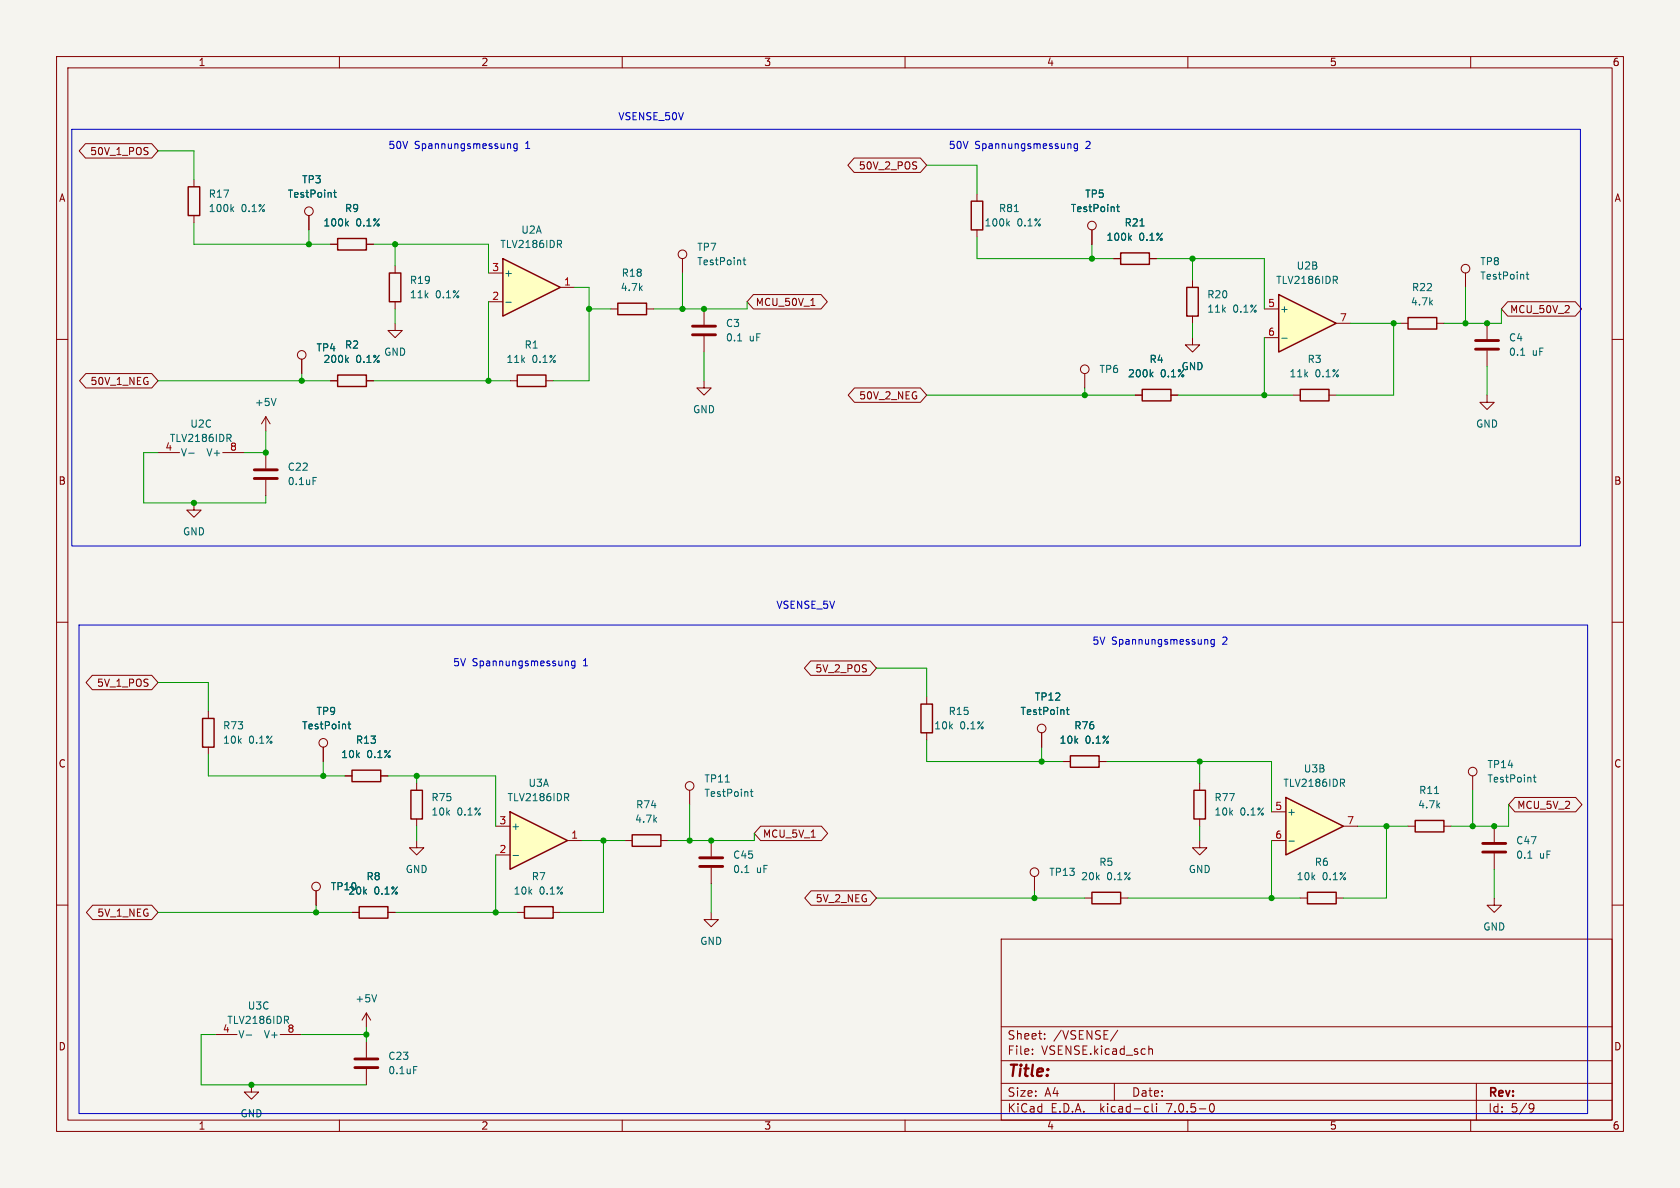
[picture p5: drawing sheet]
<svg xmlns="http://www.w3.org/2000/svg" width="297mm" height="210mm" viewBox="0 0 297 210" stroke-linecap="round" stroke-linejoin="round" font-family="sans-serif">
<path d="M0 0h297v210h-297z" fill="#f5f4ef" stroke="#f5f4ef" stroke-width=".18"/>
<g fill="none" stroke="#840000" stroke-width=".18">
<path d="M10 10h277v190h-277zM12 12h273v186h-273zM60 10v2M110 10v2M160 10v2M210 10v2M260 10v2M34.3 31.8v1.2M34.3 38.1v1.3M54.6 38.1v2.5M172.7 34.3v1.3M10 60h2"/>
<path d="M69.8 47v1.3M69.8 53.3v1.3M172.7 40.6v1.3M193 40.6v2.6M196.8 45.7h1.3M203.2 45.7h1.3M210.8 49.5v1.3M210.8 55.9v1.3M247.6 57.2h1.3M254 57.2h1.3M259.1 48.3v2.5M262.9 57.2v2.7"/>
<path d="M285 60h2M47 73.7v2.5M47 73.7l-.8 1.2M47 73.7l.8 1.2M53.3 63.5v2.5M90.2 67.3h1.2M96.5 67.3h1.3M200.7 69.9h1.2M207 69.9h1.3M228.6 69.9h1.3M234.9 69.9h1.3M262.9 69.9v1.2h1.3l-1.3 1.3-1.3-1.3h1.3"/>
<path d="M262.9 62v2.8M27.9 80h3.8M34.3 88.9v1.3h1.3l-1.3 1.2-1.3-1.2h1.3M39.4 80h3.8M47 80v2.8M47 84.8v2.8M10 110h2M285 110h2M36.8 125.7v1.3M36.8 132.1v1.3M57.1 132.1v2.5M163.8 123.2v1.3"/>
<path d="M163.8 129.5v1.3M10 160h2M55.9 157.5v2.5M191.8 158.8h1.2M198.1 158.8h1.3M229.9 158.8h1.2M236.2 158.8h1.3M264.2 158.8v1.2h1.2l-1.2 1.3-1.3-1.3h1.3M285 160h2M64.8 179.1l-.8 1.2M64.8 179.1v2.5M64.8 179.1l.7 1.2"/>
<path d="M125.7 161.3v1.3h1.3l-1.3 1.2-1.2-1.2h1.2M177 166h108v32h-108zM38.1 182.9h3.8M44.4 191.8v1.2h1.3l-1.3 1.3-1.2-1.3h1.2M49.5 182.9h3.8M60 198v2M64.8 184.2v2.7M64.8 189v2.8M110 198v2M160 198v2M177 194.5h108M177 191.5h108"/>
<path d="M177 187.5h108M177 181.5h108M182.5 186.3v.1M182.5 185.5v.1M184.7 183.6v.1M184.7 182.8v.1M197 191.5v3M197.6 182.1l-1.3 2M202.5 196.5h.5M202.5 195.7h.5M203.1 184.9v1.5M203.1 185.5l.2-.1 .4 .1v.9"/>
<path d="M203.7 195.1v1.3l.2 .2M204.5 195.1v.1M204.5 195.6v1M210 198v2M214 195.2l.2-.1a.81 .81 0 0 1 .6 .6 .81 .81 0 0 1-.3 .8l-.2 .1a.81 .81 0 0 1-.3-1.4zM260 198v2M261 191.5v6.5M270.5 195.2l.4-.1 .2 .1a.99 .99 0 0 1-.4 1.4h-.2M271.2 195.7l-.3 .3h-.4"/>
<circle cx="54.6" cy="37.3" r=".76"/>
<circle cx="193" cy="39.9" r=".76"/>
<circle cx="259.1" cy="47.5" r=".76"/>
<circle cx="53.3" cy="62.7" r=".76"/>
<circle cx="57.1" cy="131.3" r=".76"/>
<circle cx="55.9" cy="156.7" r=".76"/>
</g>
<g fill="none" stroke="#006464" stroke-width=".18">
<path d="M41 36.9l.3 .5M41.3 36.6l-.5 .4M59 34h.5M59.2 33.6v1.1l.3 .2M178.1 39.5l.4 .4M178.5 39.1l-.5 .5M197.4 36.6h.5M197.6 36.1v1.1l.3 .2M199.7 42l.3 .5M200 41.6l-.5 .5M269.8 48.5h.5M270 48.1v1.1l.3 .1"/>
<path d="M40.4 77.4l.5 .6M40.7 76.8l.2 .2-.2 .4M48.8 70.4l-.4 1.3M203.5 66.1l.3 .5M203.8 65.8l-.4 .5M268.8 62.8h.8M33.4 80.1h.9M55.3 84.4h.7M61.5 128h.5M61.7 127.6v1.1l.3 .1M50.9 179.7l.1 .2-.1 .4M66.6 175.8l-.4 1.3"/>
<path d="M43.5 183h1M50.6 180.3l.4 .6M73.1 188.5h.6"/>
</g>
<path d="M260.9 61.7h4M260.9 60.2h4M45 84.6h4M45 83.1h4M62.7 188.7h4.1M62.7 187.2h4.1" fill="none" stroke="#840000" stroke-width=".51"/>
<g fill="none" stroke="#840000" stroke-width=".25">
<path d="M33.3 33h2v5.1h-2zM171.7 35.6h2v5h-2zM68.8 48.3h2.1v5h-2.1zM198.1 44.7h5.1v2h-5.1zM209.8 50.8h2v5.1h-2zM248.9 56.1h5.1v2.1h-5.1zM91.4 66.3h5.1v2h-5.1zM201.9 68.8h5.1v2.1h-5.1zM229.9 68.8h5v2.1h-5zM35.8 127h2v5.1h-2zM162.8 124.5h2v5h-2zM193 157.7h5.1v2.1h-5.1z"/>
<path d="M231.1 157.7h5.1v2.1h-5.1z"/>
</g>
<path d="M88.9 45.7l10.2 5.1-10.2 5.1z" fill="#ffffc2"/>
<path d="M59.7 42.2h5.1v2h-5.1zM88.9 45.7l10.2 5.1-10.2 5.1zM109.2 53.6h5.1v2h-5.1zM59.7 66.3h5.1v2h-5.1z" fill="none" stroke="#840000" stroke-width=".25"/>
<g fill="none" stroke="#840000" stroke-width=".18">
<path d="M58.4 43.2h1.3M64.8 43.2h1.2M69.8 57.2v1.2h1.3l-1.3 1.3-1.2-1.3h1.2M86.4 53.3h2.5M86.4 48.3h2.5M99.1 50.8h2.5M107.9 54.6h1.3M114.3 54.6h1.3M120.6 45.7v2.6M124.5 54.6v2.8M124.5 59.4v2.8M210.8 59.7v1.3h1.3l-1.3 1.2-1.3-1.2h1.3"/>
<path d="M58.4 67.3h1.3M64.8 67.3h1.2M124.5 67.3v1.3h1.2l-1.2 1.3-1.3-1.3h1.3M191.8 66v2.6"/>
<circle cx="120.6" cy="45" r=".76"/>
<circle cx="191.8" cy="65.3" r=".76"/>
</g>
<path d="M61.2 39.5l.4 .4M61.6 39.1l-.5 .5M89.4 53.4h1M98.8 43.2l.5 .6M99.2 42.6l.1 .1-.1 .4M131.4 46h.4M131.5 45.5v1.1l.3 .2M61.2 63.6l.4 .5M61.6 63.2l-.5 .5M130.4 60.3h.7" fill="none" stroke="#006464" stroke-width=".18"/>
<path d="M122.4 59.2h4.1M122.4 57.7h4.1" fill="none" stroke="#840000" stroke-width=".51"/>
<path d="M226.1 52.1l10.1 5.1-10.1 5z" fill="#ffffc2"/>
<path d="M226.1 52.1l10.1 5.1-10.1 5zM62.2 136.1h5.1v2.1h-5.1zM72.6 139.7h2.1v5.1h-2.1zM189.2 133.6h5.1v2h-5.1zM111.8 147.6h5v2h-5zM63.5 160.3h5.1v2h-5.1z" fill="none" stroke="#840000" stroke-width=".25"/>
<g fill="none" stroke="#840000" stroke-width=".18">
<path d="M223.5 54.6h2.6M223.5 59.7h2.6M236.2 57.2h2.6M61 137.2h1.2M67.3 137.2h1.3M73.7 138.4v1.3M121.9 139.7v2.5M184.1 129.5v2.6M188 134.6h1.2M194.3 134.6h1.3M73.7 144.8v1.3M110.5 148.6h1.3"/>
<path d="M116.8 148.6h1.3M125.7 148.6v2.8M125.7 153.4v2.8M182.9 154.9v2.6M212.1 148.6v1.3h1.3l-1.3 1.2-1.3-1.2h1.3M62.2 161.3h1.3M68.6 161.3h1.2"/>
<circle cx="121.9" cy="138.9" r=".76"/>
<circle cx="184.1" cy="128.8" r=".76"/>
<circle cx="182.9" cy="154.2" r=".76"/>
</g>
<path d="M226.6 59.8h1M236 49.5l.4 .6M236.3 48.9l.1 .2-.1 .3M132.6 139.9h.5M132.8 139.5v1.1l.3 .2M188.5 125.5h.5M188.7 125v1.1l.3 .2M131.7 154.2h.7" fill="none" stroke="#006464" stroke-width=".18"/>
<path d="M123.7 153.2h4.1M123.7 151.6h4.1" fill="none" stroke="#840000" stroke-width=".51"/>
<path d="M90.2 143.5l10.1 5.1-10.1 5.1z" fill="#ffffc2"/>
<path d="M211.1 139.7h2v5.1h-2zM90.2 143.5l10.1 5.1-10.1 5.1zM92.7 160.3h5.1v2h-5.1z" fill="none" stroke="#840000" stroke-width=".25"/>
<path d="M212.1 138.4v1.3M73.7 148.6v1.3h1.2l-1.2 1.2-1.3-1.2h1.3M87.6 151.1h2.6M87.6 146.1h2.6M100.3 148.6h2.6M212.1 144.8v1.3M91.4 161.3h1.3M97.8 161.3h1.3" fill="none" stroke="#840000" stroke-width=".18"/>
<path d="M90.7 151.2h1M100.1 140.9l.4 .6M100.4 140.3l.1 .2-.1 .4" fill="none" stroke="#006464" stroke-width=".18"/>
<path d="M227.3 141l10.2 5.1-10.2 5z" fill="#ffffc2"/>
<path d="M227.3 141l10.2 5.1-10.2 5zM250.2 145h5.1v2.1h-5.1z" fill="none" stroke="#840000" stroke-width=".25"/>
<g fill="none" stroke="#840000" stroke-width=".18">
<path d="M15.1 25.4h11.7l1.1 1.3-1.1 1.2h-11.7l-1.1-1.2zM54.6 38.1v2.5M151 27.9h11.7l1.1 1.3-1.1 1.3h-11.7l-1.1-1.3zM58.4 43.2h1.3M64.8 43.2h1.2M133.2 52.1h12l1.1 1.2-1.1 1.3h-12l-1.1-1.3zM143.3 54h.8M193 40.6v2.6M196.8 45.7h1.3M203.2 45.7h1.3M266.5 53.3h12l1.1 1.3-1.1 1.3h-12l-1.1-1.3zM15.2 66h11.6l1.1 1.3-1.1 1.3h-11.6l-1.1-1.3z"/>
<path d="M53.3 63.5v2.5M58.4 67.3h1.3M64.8 67.3h1.2M151.1 68.6h11.6l1.1 1.3-1.1 1.2h-11.6l-1.1-1.2zM200.7 69.9h1.2M207 69.9h1.3M16.3 119.4h10.5l1.1 1.3-1.1 1.2h-10.5l-1.1-1.2zM143.3 116.8h10.5l1.1 1.3-1.1 1.3h-10.5l-1.1-1.3zM57.1 132.1v2.5M61 137.2h1.2M67.3 137.2h1.3M184.1 129.5v2.6"/>
<path d="M188 134.6h1.2M194.3 134.6h1.3M260.3 137.2v2.5M55.9 157.5v2.5M134.5 146h10.7l1.1 1.3-1.1 1.3h-10.7l-1.2-1.3zM143.4 157.5h10.4l1.1 1.3-1.1 1.2h-10.4l-1.1-1.2zM224.8 143.5h2.5M224.8 148.6h2.5M237.5 146.1h2.5M248.9 146.1h1.3M255.3 146.1h1.2M264.2 146.1v2.7"/>
<path d="M264.2 150.9v2.8M267.8 141h10.8l1.1 1.2-1.1 1.3h-10.8l-1.1-1.3zM16.4 160h10.4l1.1 1.3-1.1 1.3h-10.4l-1.1-1.3zM62.2 161.3h1.3M68.6 161.3h1.2"/>
<circle cx="260.4" cy="136.4" r=".76"/>
</g>
<g fill="none" stroke="#006464" stroke-width=".18">
<path d="M59 34h.5M59.2 33.6v1.1l.3 .2M61.2 39.5l.4 .4M61.6 39.1l-.5 .5M197.4 36.6h.5M197.6 36.1v1.1l.3 .2M199.7 42l.3 .5M200 41.6l-.5 .5M61.2 63.6l.4 .5M61.6 63.2l-.5 .5M203.5 66.1l.3 .5M203.8 65.8l-.4 .5"/>
<path d="M61.5 128h.5M61.7 127.6v1.1l.3 .1M188.5 125.5h.5M188.7 125v1.1l.3 .2M237.3 138.4l.4 .6M237.6 137.8l.1 .2-.1 .3M271.1 137.4h.4M271.2 137v1.1l.3 .1M227.9 148.7h.9M270.1 151.7h.7"/>
</g>
<path d="M262.1 150.6h4.1M262.1 149.1h4.1" fill="none" stroke="#840000" stroke-width=".51"/>
<g fill="none" stroke="#0000c2" stroke-width=".18">
<path d="M12.7 22.9h266.7v73.6h-266.7zM89.8 25.5h.4l.1 .8M91.4 25.5l-.3-.1-.3 .3 .1 .5h.5M91.4 25.4v1l-.2 .3-.3-.1M188.8 25.5h.5v.8M190.5 25.5l-.4-.1-.2 .3 .1 .5h.5M190.5 25.4v1l-.3 .3-.3-.1M14 110.5h266.7v86.4h-266.7zM100 116.9h.4l.1 .8M101.6 116.9l-.3-.1-.3 .3 .2 .5h.4M101.6 116.8v1.1l-.2 .2h-.3M213 113.1h.5v.8"/>
<path d="M214.7 113.1l-.4-.1-.2 .3 .1 .5h.5M214.7 113v1.1l-.3 .2-.3-.1"/>
</g>
<g fill="none" stroke="#009600" stroke-width=".18">
<path d="M27.9 26.7h6.4v5.1M34.3 39.4v3.8h24.1M163.8 29.2h8.9v5.1M54.6 40.6v2.6M66 43.2h20.4v5.1M69.8 43.2v3.8M69.8 54.6v2.6M86.4 53.3v14M101.6 50.8h2.5v16.5h-6.3M104.1 54.6h3.8M120.6 48.3v6.3M132.1 53.3v1.3h-16.5"/>
<path d="M172.7 41.9v3.8h24.1M193 43.2v2.5M204.5 45.7h19v8.9M210.8 45.7v3.8M210.8 57.2v2.5M223.5 59.7v10.2M238.8 57.2h8.8M246.4 57.2v12.7h-10.2M259.1 50.8v6.4M265.4 54.6v2.6h-10.1M27.9 67.3h30.5M47 76.2v3.8h-3.8"/>
<path d="M53.3 66v1.3M66 67.3h24.2M124.5 62.2v5.1M163.8 69.9h36.9M191.8 68.6v1.3M208.3 69.9h20.3M262.9 64.8v5.1M27.9 80h-2.5v8.9h21.6v-1.3M154.9 118.1h8.9v5.1M27.9 120.7h8.9v5M36.8 133.4v3.8h24.2M57.1 134.6v2.6"/>
<path d="M68.6 137.2h19v8.9M73.7 137.2v1.2M163.8 130.8v3.8h24.2M184.1 132.1v2.5M195.6 134.6h29.2v8.9M212.1 134.6v3.8M260.3 139.7v6.4M73.7 146.1v2.5M87.6 151.1v10.2M102.9 148.6h7.6M106.7 148.6v12.7h-7.6M121.9 142.2v6.4"/>
<path d="M125.7 156.2v5.1M133.3 147.3v1.3h-15.2M154.9 158.8h36.9M182.9 157.5v1.3M199.4 158.8h30.5M212.1 146.1v2.5M224.8 148.6v10.2M240 146.1h8.9M245.1 146.1v12.7h-7.6M264.2 153.7v5.1M266.7 142.2v3.9h-10.2M27.9 161.3h34.3"/>
<path d="M55.9 160v1.3M69.8 161.3h21.6M38.1 182.9h-2.5v8.9h29.2M53.3 182.9h11.5M64.8 181.6v2.6"/>
</g>
<g fill="#009600" stroke="#009600" stroke-width=".18">
<circle cx="44.4" cy="191.8" r=".46"/>
<circle cx="125.7" cy="148.6" r=".46"/>
<circle cx="121.9" cy="148.6" r=".46"/>
<circle cx="73.7" cy="137.2" r=".46"/>
<circle cx="57.1" cy="137.2" r=".46"/>
<circle cx="106.7" cy="148.6" r=".46"/>
<circle cx="64.8" cy="182.9" r=".46"/>
<circle cx="55.9" cy="161.3" r=".46"/>
<circle cx="87.6" cy="161.3" r=".46"/>
<circle cx="210.8" cy="45.7" r=".46"/>
<circle cx="193" cy="45.7" r=".46"/>
<circle cx="262.9" cy="57.2" r=".46"/>
<circle cx="259.1" cy="57.2" r=".46"/>
<circle cx="191.8" cy="69.9" r=".46"/>
<circle cx="124.5" cy="54.6" r=".46"/>
<circle cx="120.6" cy="54.6" r=".46"/>
<circle cx="53.3" cy="67.3" r=".46"/>
<circle cx="54.6" cy="43.2" r=".46"/>
<circle cx="69.8" cy="43.2" r=".46"/>
<circle cx="104.1" cy="54.6" r=".46"/>
<circle cx="86.4" cy="67.3" r=".46"/>
<circle cx="47" cy="80" r=".46"/>
<circle cx="34.3" cy="88.9" r=".46"/>
<circle cx="264.2" cy="146.1" r=".46"/>
<circle cx="223.5" cy="69.9" r=".46"/>
<circle cx="224.8" cy="158.8" r=".46"/>
<circle cx="260.3" cy="146.1" r=".46"/>
<circle cx="212.1" cy="134.6" r=".46"/>
<circle cx="182.9" cy="158.8" r=".46"/>
<circle cx="184.1" cy="134.6" r=".46"/>
<circle cx="245.1" cy="146.1" r=".46"/>
<circle cx="246.4" cy="57.2" r=".46"/>
</g>
<text font-size="2.8" fill="#840000" x="178" y="190.8">Title:</text>
<g font-size="2.1" fill="#840000">
<text x="178" y="183.9">Sheet:</text>
<text x="186.2" y="183.9">/VSENSE/</text>
<text x="178" y="186.6">File:</text>
<text x="184" y="186.6">VSENSE.kicad_sch</text>
<text x="178" y="196.8">KiCad</text>
<text x="178" y="194">Size:</text>
<text x="184.6" y="194">A4</text>
<text x="185.7" y="196.8">E.D.A.</text>
<text x="194.4" y="196.8">kicad-cli</text>
<text x="200" y="194">Date:</text>
<text x="206.2" y="196.8">7.0.5-0</text>
<text x="263" y="194.2">Rev:</text>
<text x="263" y="196.8">Id:</text>
<text x="267" y="196.8">5/9</text>
</g>
<g font-size="1.8" fill="#840000">
<text x="35" y="11.8">1</text>
<text x="85" y="11.8">2</text>
<text x="135" y="11.8">3</text>
<text x="185" y="11.8">4</text>
<text x="235" y="11.8">5</text>
<text x="285" y="11.8">6</text>
<text x="15.9" y="27.6">50V_1_POS</text>
<text x="10.4" y="35.8">A</text>
<text x="151.8" y="30.1">50V_2_POS</text>
<text x="285.4" y="35.8">A</text>
<text x="133.5" y="54.3">MCU_50V_1</text>
<text x="266.9" y="55.5">MCU_50V_2</text>
<text x="16" y="68.2">50V_1_NEG</text>
<text x="151.9" y="70.8">50V_2_NEG</text>
<text x="10.3" y="85.8">B</text>
<text x="285.3" y="85.8">B</text>
<text x="144.1" y="119">5V_2_POS</text>
<text x="17.1" y="121.6">5V_1_POS</text>
<text x="10.3" y="135.8">C</text>
<text x="285.3" y="135.8">C</text>
<text x="268.1" y="143.2">MCU_5V_2</text>
<text x="134.8" y="148.2">MCU_5V_1</text>
<text x="144.2" y="159.7">5V_2_NEG</text>
<text x="17.2" y="162.2">5V_1_NEG</text>
<text x="10.3" y="185.8">D</text>
<text x="285.3" y="185.8">D</text>
<text x="35" y="199.8">1</text>
<text x="85" y="199.8">2</text>
<text x="135" y="199.8">3</text>
<text x="185" y="199.8">4</text>
<text x="235" y="199.8">5</text>
<text x="285" y="199.8">6</text>
</g>
<g font-size="1.8" fill="#0000c2">
<text x="109.2" y="21.3">VSENSE_50V</text>
<text x="68.6" y="26.4">50V</text>
<text x="73.2" y="26.4">Spannungsmessung</text>
<text x="92.8" y="26.4">1</text>
<text x="167.6" y="26.4">50V</text>
<text x="172.2" y="26.4">Spannungsmessung</text>
<text x="191.9" y="26.4">2</text>
<text x="137.2" y="107.7">VSENSE_5V</text>
<text x="80" y="117.9">5V Spannungsmessung</text>
<text x="103.1" y="117.9">1</text>
<text x="193" y="114.1">5V Spannungsmessung</text>
<text x="216.1" y="114.1">2</text>
</g>
<g font-size="1.8" fill="#006464">
<text x="36.8" y="35.1">R17</text>
<text x="50.8" y="35.1">TestPoint</text>
<text x="53.3" y="32.6">TP3</text>
<text x="191.8" y="35.1">TP5</text>
<text x="36.8" y="37.7">100k</text>
<text x="42.6" y="37.7">0.1%</text>
<text x="57.1" y="40.2">100k</text>
<text x="60.9" y="37.7">R9</text>
<text x="62.9" y="40.2">0.1%</text>
<text x="92.1" y="41.5">U2A</text>
<text x="174" y="40.2">100k</text>
<text x="176.5" y="37.7">R81</text>
<text x="179.7" y="40.2">0.1%</text>
<text x="189.2" y="37.7">TestPoint</text>
<text x="198.8" y="40.2">R21</text>
<text x="88.4" y="44">TLV2186IDR</text>
<text x="123.2" y="44.5">TP7</text>
<text x="123.2" y="47.1">TestPoint</text>
<text x="195.5" y="42.7">100k</text>
<text x="201.3" y="42.7">0.1%</text>
<text x="229.2" y="47.8">U2B</text>
<text x="261.6" y="47.1">TP8</text>
<text x="72.4" y="50.4">R19</text>
<text x="72.4" y="52.9">11k</text>
<text x="76.9" y="52.9">0.1%</text>
<text x="89" y="49.1">+</text>
<text x="109.7" y="51.6">4.7k</text>
<text x="109.9" y="49.1">R18</text>
<text x="213.4" y="52.9">R20</text>
<text x="225.5" y="50.4">TLV2186IDR</text>
<text x="249.6" y="51.6">R22</text>
<text x="261.6" y="49.6">TestPoint</text>
<text x="128.3" y="58">C3</text>
<text x="213.4" y="55.4">11k</text>
<text x="217.9" y="55.4">0.1%</text>
<text x="226.2" y="55.4">+</text>
<text x="249.4" y="54.2">4.7k</text>
<text x="55.9" y="62.3">TP4</text>
<text x="57.1" y="64.3">200k</text>
<text x="60.9" y="61.8">R2</text>
<text x="62.9" y="64.3">0.1%</text>
<text x="67.9" y="63.1">GND</text>
<text x="89.5" y="64.3">11k</text>
<text x="92.7" y="61.8">R1</text>
<text x="94" y="64.3">0.1%</text>
<text x="128.3" y="60.5">0.1</text>
<text x="132.4" y="60.5">uF</text>
<text x="203.2" y="64.3">R4</text>
<text x="208.8" y="65.6">GND</text>
<text x="231.1" y="64.3">R3</text>
<text x="266.7" y="60.5">C4</text>
<text x="266.7" y="63.1">0.1</text>
<text x="270.8" y="63.1">uF</text>
<text x="45" y="71.9">+5V</text>
<text x="194.3" y="66.1">TP6</text>
<text x="199.4" y="66.9">200k</text>
<text x="205.1" y="66.9">0.1%</text>
<text x="227.9" y="66.9">11k</text>
<text x="232.4" y="66.9">0.1%</text>
<text x="33.6" y="75.8">U2C</text>
<text x="122.5" y="73.2">GND</text>
<text x="260.9" y="75.8">GND</text>
<text x="30" y="78.3">TLV2186IDR</text>
<text x="31.9" y="80.8">V-</text>
<text x="36.5" y="80.8">V+</text>
<text x="50.8" y="83.4">C22</text>
<text x="50.8" y="85.9">0.1uF</text>
<text x="32.3" y="94.8">GND</text>
<text x="182.9" y="124">TP12</text>
<text x="39.4" y="129.1">R73</text>
<text x="39.4" y="131.6">10k</text>
<text x="43.9" y="131.6">0.1%</text>
<text x="53.3" y="129.1">TestPoint</text>
<text x="55.9" y="126.6">TP9</text>
<text x="62.9" y="131.6">R13</text>
<text x="165.1" y="129.1">10k</text>
<text x="167.6" y="126.6">R15</text>
<text x="169.6" y="129.1">0.1%</text>
<text x="180.3" y="126.6">TestPoint</text>
<text x="187.3" y="131.6">10k</text>
<text x="189.9" y="129.1">R76</text>
<text x="191.8" y="131.6">0.1%</text>
<text x="60.3" y="134.2">10k</text>
<text x="64.8" y="134.2">0.1%</text>
<text x="230.4" y="136.7">U3B</text>
<text x="262.9" y="136">TP14</text>
<text x="76.2" y="141.8">R75</text>
<text x="89.7" y="141.8">TLV2186IDR</text>
<text x="93.4" y="139.3">U3A</text>
<text x="112.4" y="143.1">R74</text>
<text x="124.5" y="138.5">TP11</text>
<text x="124.5" y="141">TestPoint</text>
<text x="214.6" y="141.8">R77</text>
<text x="226.8" y="139.3">TLV2186IDR</text>
<text x="250.6" y="143.1">4.7k</text>
<text x="250.8" y="140.5">R11</text>
<text x="262.9" y="138.5">TestPoint</text>
<text x="76.2" y="144.3">10k</text>
<text x="80.7" y="144.3">0.1%</text>
<text x="90.3" y="146.9">+</text>
<text x="112.2" y="145.6">4.7k</text>
<text x="214.6" y="144.3">10k</text>
<text x="219.2" y="144.3">0.1%</text>
<text x="227.5" y="144.3">+</text>
<text x="268" y="149.4">C47</text>
<text x="64.7" y="155.8">R8</text>
<text x="71.7" y="154.5">GND</text>
<text x="93.9" y="155.8">R7</text>
<text x="129.5" y="152">C45</text>
<text x="129.5" y="154.5">0.1</text>
<text x="133.7" y="154.5">uF</text>
<text x="185.4" y="155">TP13</text>
<text x="191.1" y="155.8">20k</text>
<text x="194.3" y="153.2">R5</text>
<text x="195.6" y="155.8">0.1%</text>
<text x="210.1" y="154.5">GND</text>
<text x="229.2" y="155.8">10k</text>
<text x="232.4" y="153.2">R6</text>
<text x="233.7" y="155.8">0.1%</text>
<text x="268" y="152">0.1</text>
<text x="272.1" y="152">uF</text>
<text x="58.4" y="157.5">TP10</text>
<text x="61.5" y="158.3">20k</text>
<text x="66.1" y="158.3">0.1%</text>
<text x="90.7" y="158.3">10k</text>
<text x="95.3" y="158.3">0.1%</text>
<text x="123.7" y="167.2">GND</text>
<text x="262.2" y="164.7">GND</text>
<text x="43.8" y="178.6">U3C</text>
<text x="62.8" y="177.4">+5V</text>
<text x="40.1" y="181.2">TLV2186IDR</text>
<text x="42" y="183.7">V-</text>
<text x="46.6" y="183.7">V+</text>
<text x="68.6" y="187.5">C23</text>
<text x="68.6" y="190.1">0.1uF</text>
<text x="42.5" y="197.7">GND</text>
</g>
<g font-size="1.8" fill="#a90000">
<text x="87" y="53.1">2</text>
<text x="87" y="48">3</text>
<text x="99.7" y="50.5">1</text>
<text x="224.1" y="54.4">5</text>
<text x="224.1" y="59.4">6</text>
<text x="236.8" y="56.9">7</text>
<text x="29.2" y="79.8">4</text>
<text x="40.6" y="79.8">8</text>
<text x="225.4" y="143.3">5</text>
<text x="88.2" y="145.8">3</text>
<text x="100.9" y="148.3">1</text>
<text x="225.4" y="148.3">6</text>
<text x="238.1" y="145.8">7</text>
<text x="88.2" y="150.9">2</text>
<text x="39.3" y="182.6">4</text>
<text x="50.8" y="182.6">8</text>
</g>
</svg>
